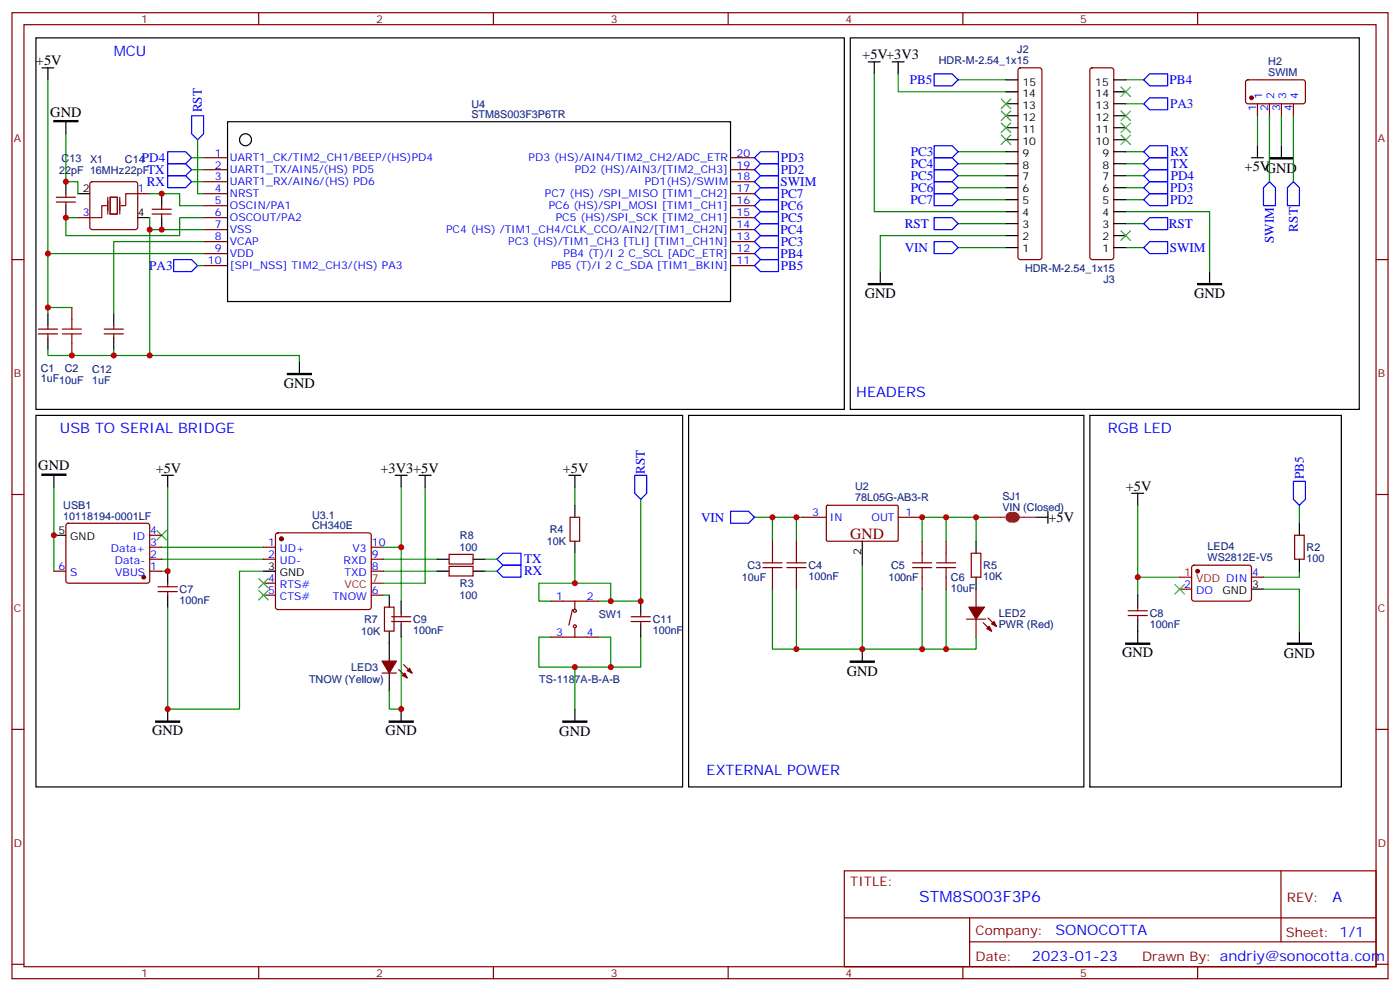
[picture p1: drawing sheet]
<svg xmlns="http://www.w3.org/2000/svg" width="412mm" height="292mm" viewBox="0 0 412 292" stroke-linecap="round" stroke-linejoin="round" font-family="sans-serif">
<g fill="none" stroke="#870000" stroke-width=".35">
<path d="M3.5 3.7h405.4v284.4h-405.4zM7.1 7.3h398.2v277.3h-398.2zM76.2 3.7v3.6M145.3 3.7v3.6M214.5 3.7v3.6M283.6 3.7v3.6M352.8 3.7v3.6M300.1 20.2l.5-.2h5.6l.5 .2 .2 .5v55l-.2 .5-.5 .2h-5.6l-.5-.2-.2-.5v-55zM321.3 20.2l.4-.2h5.7l.5 .2 .2 .5v55l-.3 .5-.4 .2h-5.7l-.5-.2-.2-.5v-55zM367.1 23.7l.5-.2 16.5 .1 .4 .6v5.9l-.7 .5-16.5-.1-.4-.7v-5.6zM370.4 30.6v3.5M373.9 30.6v3.5"/>
<path d="M377.5 30.6v3.5M381 30.6v3.5M16.6 59.5h5.6M16.6 58.1h5.6M19.4 57v1.1M19.4 59.5v1M26.7 53.7l.5-.2h12.7l.5 .2 .2 .5v12.7l-.3 .5-.4 .2h-12.7l-.5-.2-.2-.5v-12.7zM40.6 57h3.5M60 46.4h7M60 50h7M60 53.5h7M60 57h7"/>
<path d="M215.2 46.4h7M215.2 50h7M215.2 53.5h7M215.2 57h7M3.5 76.4h3.6M22.9 64.1h3.6M44.8 63h5.6M44.8 61.6h5.6M47.6 60.5v1.1M47.6 63v1.1M60 60.5h7M60 64.1h7"/>
<path d="M60 67.6h7M60 71.1h7M60 74.6h7M60 78.2h7M215.2 60.5h7M215.2 64.1h7M215.2 67.6h7M215.2 71.1h7M215.2 74.6h7M215.2 78.2h7M405.3 76.4h3.6M11.3 98.3h5.6"/>
<path d="M11.3 96.9h5.6M14.1 95.8v1.1M14.1 98.3v1M21.2 90.5v3.6M30.7 98.3h5.6M30.7 96.9h5.6M33.5 95.8v1.1M33.5 98.3v1M21.2 101.1v3.5M3.5 145.6h3.6M19.6 154.2l.5-.2h23.3l.5 .2 .2 .5-.1 16.5-.6 .5-23.6-.1-.4-.6v-16.3zM44.1 157.6h3.5"/>
<path d="M81.4 157.1l.4-.3h26.9l.5 .3 .2 .5v21.1l-.3 .5-.4 .2h-26.9l-.5-.2-.2-.5v-21.1zM167.9 152.3h2.8v7h-2.8zM227.5 159.3v3.5M234.6 159.3v3.5M236.4 152.3h7M243.5 148.9l.3-.2 20.6 .1 .2 .3-.1 10-.3 .2h-20.6l-.2-.3zM264.6 152.3h7M271.6 159.3v3.5M278.7 159.3v3.5M381.4 157.6h2.8v7h-2.8zM405.3 145.6h3.6M15.9 168.1h3.5"/>
<path d="M44.1 168.1h3.5M44.1 164.6h3.5M44.1 161.1h3.5M46.6 174.1h5.6M46.6 172.7h5.6M49.4 171.7v1M49.4 174.1v1.1M77.6 164.6h3.5M77.6 161.1h3.5M77.6 171.7h3.5M77.6 175.2h3.5M109.4 168.1h3.5"/>
<path d="M109.4 164.6h3.5M109.4 161.1h3.5M109.4 175.2h3.5M113.2 178.7h2.9v7.1h-2.9zM132.3 163.2h7v2.8h-7zM132.3 166.7h7v2.8h-7zM162.3 177h14.1M168.6 179.4l-1 4.6M169.3 177v2.4M227.5 169.9v3.5M234.6 169.9v3.5M271.6 169.9v3.5"/>
<path d="M278.7 169.9v3.5M286.1 162.8h2.8v7.1h-2.8zM287.5 173.4v5.3M332.3 179.8h5.7M335.1 178.7v1.1M347.5 173.4h3.5M351.2 166.6l.5-.2h16.5l.5 .7-.1 9.4-.7 .5-16.5-.1-.4-.7v-9.1zM368.7 169.9h3.5M112.5 198.1h4.3M115.4 183h5.6M115.4 181.5h5.6M117.5 197.1l2.4 2.4"/>
<path d="M118.2 180.5v1M118.2 183v1M118.9 195.7l2.5 2.4M162.3 187.5h14.1M169.3 185.1v2.4M185.9 183h5.7M185.9 181.5h5.7M188.7 180.5v1M188.7 183v1M284.7 182.2h5.6M287.5 182.2v5.3M289.6 183.3l2.5 2.5"/>
<path d="M291 181.9l2.5 2.5M332.3 181.2h5.7M335.1 181.2v1M3.5 214.7h3.6M405.3 214.7h3.6M248.7 256.3h156.6v28.3h-156.6zM377.3 256.4v20.8M248.7 270.2h156.5M285.6 277.2h119.6M285.6 270.2v14.1M3.5 283.8h3.6M76.2 284.6v3.5"/>
<path d="M145.3 284.6v3.5M214.5 284.6v3.5M283.6 284.6v3.5M352.8 284.6v3.5M405.3 283.8h3.6"/>
<circle cx="169.3" cy="179.8" r=".44"/>
<circle cx="169.3" cy="184.4" r=".44"/>
</g>
<g fill="none" stroke="#000" stroke-width=".35">
<path d="M10.6 11.1h238.1v109.4h-238.1zM12.3 20h3.6M14.1 20v3.5M250.5 11.1h149.9v109.4h-149.9zM255.8 18.2h3.5M257.5 18.2v3.5M262.8 18.2h3.5M264.6 18.2v3.5M19.4 35.8v3.6M67 35.8h148.2v53h-148.2zM296.3 37.6h3.6M296.3 34.1h3.6"/>
<path d="M296.3 30.6h3.6M296.3 27h3.6M296.3 23.5h3.6M328.1 37.6h3.5M328.1 34.1h3.5M328.1 30.6h3.5M328.1 27h3.5M328.1 23.5h3.5M19.4 53.5v3.5M22.9 57h3.6M47.6 57v3.5M296.3 58.8h3.6"/>
<path d="M296.3 55.2h3.6M296.3 51.7h3.6M296.3 48.2h3.6M296.3 44.7h3.6M296.3 41.1h3.6M328.1 58.8h3.5M328.1 55.2h3.5M328.1 51.7h3.5M328.1 48.2h3.5M328.1 44.7h3.5M328.1 41.1h3.5M368.7 46.4h3.5"/>
<path d="M370.4 42.9v3.5M377.5 42.9v3.5M19.4 60.5v3.6M40.6 64.1h3.5M47.6 64.1v3.5M259.3 79.9v3.6M296.3 72.9h3.6M296.3 69.4h3.6M296.3 65.8h3.6M296.3 62.3h3.6M328.1 72.9h3.5M328.1 69.4h3.5"/>
<path d="M328.1 65.8h3.5M328.1 62.3h3.5M356.3 79.9v3.6M14.1 92.3v3.5M14.1 99.3v3.6M33.5 92.3v3.5M33.5 99.3v3.6M88.2 106.4v3.5M10.6 122.3h190.5v109.3h-190.5zM15.9 139.9v3.5M47.6 139.9h3.6M49.4 139.9v3.5"/>
<path d="M116.4 139.9h3.5M118.2 139.9v3.5M123.5 139.9h3.5M125.2 139.9v3.5M167.6 139.9h3.5M169.3 139.9v3.5M202.8 122.3h116.5v109.3h-116.5zM321 122.3h74.1v109.3h-74.1zM15.9 157.6h3.5M169.3 148.7v3.6M169.3 159.3v3.5M254 159.3v7.1"/>
<path d="M287.5 159.3v3.5M305.2 152.3h3.5M308.7 150.5v3.5M333.4 145.2h3.5M335.1 145.2v3.5M382.8 154v3.6M49.4 168.1v3.6M49.4 175.2v3.5M77.6 168.1h3.5M114.7 175.2v3.5M118.2 177v3.5M128.8 168.1h3.5"/>
<path d="M128.8 164.6h3.5M139.3 168.1h3.6M139.3 164.6h3.6M188.7 177v3.5M287.5 169.9v3.5M335.1 175.2v3.5M368.7 173.4h3.5M382.8 164.6v3.5M114.7 185.8v8.8M114.7 198.1v5.3M118.2 184v3.5M188.7 184v3.5"/>
<path d="M254 191.1v3.5M335.1 182.2v7.1M382.8 185.8v3.5M49.4 208.7v3.5M118.2 208.7v3.5M169.3 208.7v3.5"/>
<circle cx="72.3" cy="41.1" r="1.76"/>
</g>
<g fill="#870000" stroke="#870000" stroke-width=".35">
<path d="M112.5 194.6h4.3l-2.1 3.5z"/>
<path d="M118.5 198.8l.7-.7 .7 1.4z"/>
<path d="M119.9 197.4l.7-.7 .8 1.4z"/>
<path d="M290.7 185.1l.7-.7 .7 1.4z"/>
<path d="M292.1 183.7l.7-.7 .7 1.4z"/>
<path d="M285.4 178.7h4.6l-2.5 3.5z"/>
<circle cx="42.3" cy="169.9" r=".53"/>
<circle cx="82.9" cy="158.6" r=".53"/>
<circle cx="368.7" cy="28.8" r=".53"/>
<circle cx="352.8" cy="168.1" r=".53"/>
</g>
<g fill="none" stroke="#008700" stroke-width=".35">
<path d="M14.1 23.5v51.1h45.9M19.4 39.4v14.1h3.5v3.5M257.5 21.7v40.6h38.8M264.6 21.7v5.3h31.7M282.2 23.5h14.1M331.6 23.5h5.3M331.6 30.6h5.3M370.4 34.1v8.8M373.9 34.1v19.4M377.5 34.1v8.8M381 34.1v19.4M44.1 57h8.8v3.5h7.1"/>
<path d="M56.4 50h3.6M56.4 53.5h3.6M56.4 46.4h3.6M58.2 41.1v15.9h1.8M282.2 44.7h14.1M282.2 48.2h14.1M282.2 51.7h14.1M282.2 55.2h14.1M282.2 58.8h14.1M331.6 44.7h5.3M331.6 48.2h5.3M331.6 51.7h5.3"/>
<path d="M331.6 55.2h5.3M331.6 58.8h5.3M14.1 74.6v17.7M22.9 64.1h-3.5v5.3h33.5v-5.3h7.1M44.1 64.1v3.5M58.2 78.2h1.8M60 71.1h-26.5v21.2M60 67.6h-15.9v37M282.2 65.8h14.1M282.2 72.9h14.1M296.3 69.4h-37v10.5M331.6 62.3h24.7v17.6"/>
<path d="M331.6 65.8h5.3M331.6 72.9h5.3M14.1 90.5h7.1M14.1 102.9v1.7h74.1v1.8M33.5 102.9v1.7M15.9 143.4v24.7M49.4 143.4v24.7h-1.8M118.2 143.4v17.7h-5.3M125.2 143.4v28.3h-12.3M169.3 143.4v5.3M188.7 147v30h-8.8M222.2 152.3h14.2"/>
<path d="M227.5 152.3v7M234.6 152.3v7M278.7 152.3v7M287.5 152.3v7M291 152.3h-19.4v7M335.1 148.7v26.5M382.8 148.7v5.3M47.6 164.6h30M47.6 161.1h30M77.6 168.1h-7v40.6h-21.2v-30M112.9 164.6h15.9M112.9 168.1h15.9"/>
<path d="M112.9 175.2h1.8M118.2 161.1v15.9M142.9 164.6h3.5M142.9 168.1h3.5M162.3 177h-3.6v-5.3h21.2v5.3h-3.5M169.3 162.8v8.9M227.5 173.4v17.7h7.1M234.6 173.4v17.7h37v-17.7M254 166.4v24.7M278.7 173.4v17.7h-7.1M335.1 169.9h12.4M372.2 173.4h10.6v12.4"/>
<path d="M382.8 168.1v1.8h-10.6M118.2 187.5v21.2h-3.5v-5.3M162.3 187.5h-3.6v8.9h21.2v-8.9h-3.5M169.3 196.4v12.3M188.7 187.5v8.9h-8.8M287.5 187.5v3.6h-8.8"/>
</g>
<g fill="none" stroke="#00f" stroke-width=".35">
<path d="M56.4 34.1h3.6v5.3l-1.8 1.7-1.8-1.7zM275.2 21.7h5.3l1.7 1.8-1.7 1.8h-5.3zM336.9 23.5l1.8-1.8h5.3v3.6h-5.3zM336.9 30.6l1.8-1.8h5.3v3.5h-5.3zM49.4 48.2h5.3l1.7 1.8-1.7 1.7h-5.3zM49.4 51.7h5.3l1.7 1.8-1.7 1.7h-5.3zM49.4 44.7h5.3l1.7 1.7-1.7 1.8h-5.3zM222.2 53.5l1.8-1.8h5.3v3.5h-5.3zM222.2 50l1.8-1.8h5.3v3.5h-5.3zM222.2 46.4l1.8-1.7h5.3v3.5h-5.3zM224 55.2h5.3v3.6h-5.3l-1.8-1.8zM275.2 42.9h5.3l1.7 1.8-1.7 1.7h-5.3z"/>
<path d="M275.2 46.4h5.3l1.7 1.8-1.7 1.8h-5.3zM275.2 50h5.3l1.7 1.7-1.7 1.8h-5.3zM275.2 53.5h5.3l1.7 1.7-1.7 1.8h-5.3zM275.2 57h5.3l1.7 1.8-1.7 1.7h-5.3zM336.9 58.8l1.8-1.8h5.3v3.5h-5.3zM336.9 51.7l1.8-1.7h5.3v3.5h-5.3zM336.9 44.7l1.8-1.8h5.3v3.5h-5.3zM338.7 53.5h5.3v3.5h-5.3l-1.8-1.8zM338.7 46.4h5.3v3.6h-5.3l-1.8-1.8zM373.9 53.5l1.8 1.7v5.3h-3.5v-5.3zM381 53.5l1.8 1.7v5.3h-3.6v-5.3zM51.2 76.4h5.2l1.8 1.8-1.8 1.7h-5.2z"/>
<path d="M222.2 78.2l1.8-1.8h5.3v3.5h-5.3zM222.2 74.6l1.8-1.7h5.3v3.5h-5.3zM222.2 71.1l1.8-1.7h5.3v3.5h-5.3zM222.2 67.6l1.8-1.8h5.3v3.6h-5.3zM222.2 64.1l1.8-1.8h5.3v3.5h-5.3zM222.2 60.5l1.8-1.7h5.3v3.5h-5.3zM275.2 71.1h5.3l1.7 1.8-1.7 1.7h-5.3zM275.2 64.1h5.3l1.7 1.7-1.7 1.8h-5.3zM336.9 65.8l1.8-1.7h5.3v3.5h-5.3zM338.7 71.1h5.3v3.5h-5.3l-1.8-1.7zM187 139.9h3.5v5.3l-1.8 1.8-1.7-1.8zM215.2 150.5h5.3l1.7 1.8-1.7 1.7h-5.3z"/>
<path d="M381 141.7h3.5v5.3l-1.7 1.7-1.8-1.7zM146.4 168.1l1.8-1.7h5.3v3.5h-5.3zM146.4 164.6l1.8-1.8h5.3v3.6h-5.3z"/>
</g>
<path d="M15.9 35.5h7v.3h-7zM373.9 46.4h7.1v.4h-7.1zM255.8 83.5h7v.3h-7zM352.8 83.5h7v.3h-7zM84.7 109.9h7v.4h-7zM12.3 139.6h7.1v.3h-7.1zM250.5 194.6h7v.3h-7zM331.6 189.3h7.1v.4h-7.1zM379.2 189.3h7.1v.4h-7.1zM45.9 212.2h7v.4h-7zM114.7 212.2h7v.4h-7zM165.8 212.2h7.1v.4h-7.1z" fill="#000" stroke="#000" stroke-width=".35"/>
<g fill="none" stroke="#3c3" stroke-width=".35">
<path d="M294.9 32.7l2.8 2.8M294.9 36.2l2.8 2.8M294.9 39.7l2.8 2.8M294.9 29.1l2.8 2.9M297.7 32.7l-2.8 2.8M297.7 36.2l-2.8 2.8M297.7 39.7l-2.8 2.8M297.7 29.1l-2.8 2.9M330.2 39.7l2.8 2.8M330.2 36.2l2.8 2.8M330.2 32.7l2.8 2.8M330.2 25.6l2.8 2.8"/>
<path d="M333 39.7l-2.8 2.8M333 36.2l-2.8 2.8M333 32.7l-2.8 2.8M333 25.6l-2.8 2.8M330.2 67.9l2.8 2.9M333 67.9l-2.8 2.9M46.2 156.1l2.8 2.9M49 156.1l-2.8 2.9M76.2 173.8l2.8 2.8M76.2 170.3l2.8 2.8M79 173.8l-2.8 2.8M79 170.3l-2.8 2.8"/>
<path d="M346.1 172l2.8 2.8M348.9 172l-2.8 2.8"/>
</g>
<path d="M297.7 151.6a.71 .71 0 0 0-.7 .7 .71 .71 0 0 0 .7 .7M298.4 151.6a.76 .76 0 0 1 1.1 .7 .76 .76 0 0 1-1.1 .7" fill="none" stroke="#8c2424" stroke-width="1.8"/>
<path d="M291 152.3h5M297 152.3h2.5M300.2 152.3h5" fill="none" stroke="#8c2424" stroke-width=".35"/>
<g fill="none" stroke="#a10000" stroke-width=".35">
<path d="M18.3 98.3h5.7M18.3 96.9h5.7M21.2 94.1v2.8M21.2 98.3v2.8M224.7 167.1h5.7M224.7 165.7h5.7M227.5 162.8v2.9M227.5 167.1v2.8M231.8 167.1h5.6M231.8 165.7h5.6M234.6 162.8v2.9M234.6 167.1v2.8"/>
<path d="M268.8 167.1h5.7M268.8 165.7h5.7M271.6 162.8v2.9M271.6 167.1v2.8M275.9 167.1h5.6M275.9 165.7h5.6M278.7 162.8v2.9M278.7 167.1v2.8"/>
</g>
<path d="M109.4 171.7h3.5M347.5 169.9h3.5" fill="none" stroke="#f00" stroke-width=".35"/>
<path d="M31.7 58.1v4.9M32.5 58.1h2.1v4.9h-2.1zM35.3 58.1v4.9M40.6 57h-3.6v3.5h-1.4M31.4 60.5h-1.4v3.6h-3.5" fill="none" stroke="#870012" stroke-width=".35"/>
<g fill="#c00">
<circle cx="179.9" cy="177" r=".88"/>
<circle cx="15.9" cy="157.6" r=".88"/>
<circle cx="287.5" cy="152.3" r=".88"/>
<circle cx="278.7" cy="191.1" r=".88"/>
<circle cx="278.7" cy="152.3" r=".88"/>
<circle cx="271.6" cy="191.1" r=".88"/>
<circle cx="234.6" cy="191.1" r=".88"/>
<circle cx="227.5" cy="152.3" r=".88"/>
<circle cx="254" cy="191.1" r=".88"/>
<circle cx="335.1" cy="169.9" r=".88"/>
<circle cx="234.6" cy="152.3" r=".88"/>
<circle cx="271.6" cy="152.3" r=".88"/>
<circle cx="118.2" cy="161.1" r=".88"/>
<circle cx="49.4" cy="208.7" r=".88"/>
<circle cx="169.3" cy="196.4" r=".88"/>
<circle cx="118.2" cy="208.7" r=".88"/>
<circle cx="169.3" cy="171.7" r=".88"/>
<circle cx="33.5" cy="104.6" r=".88"/>
<circle cx="47.6" cy="67.6" r=".88"/>
<circle cx="44.1" cy="67.6" r=".88"/>
<circle cx="47.6" cy="57" r=".88"/>
<circle cx="19.4" cy="64.1" r=".88"/>
<circle cx="21.2" cy="104.6" r=".88"/>
<circle cx="14.1" cy="90.5" r=".88"/>
<circle cx="14.1" cy="74.6" r=".88"/>
<circle cx="44.1" cy="104.6" r=".88"/>
<circle cx="19.4" cy="53.5" r=".88"/>
<circle cx="179.9" cy="196.4" r=".88"/>
<circle cx="188.7" cy="177" r=".88"/>
<circle cx="49.4" cy="168.1" r=".88"/>
</g>
<text font-size="4.6" fill="#800" x="250.5" y="158.6">GND</text>
<text font-size="4.6" fill="#00f" x="270.8" y="265.4">STM8S003F3P6</text>
<g font-size="4.2" fill="#00f">
<text x="33.5" y="16.4">MCU</text>
<text x="252.2" y="117">HEADERS</text>
<text x="17.6" y="127.6">USB TO SERIAL BRIDGE</text>
<text x="326.3" y="127.6">RGB LED</text>
<text x="208.1" y="228.1">EXTERNAL POWER</text>
<text x="392.5" y="265.6">A</text>
<text x="310.9" y="275.2">SONOCOTTA</text>
<text x="304" y="283">2023-01-23</text>
</g>
<g font-size="4.2">
<text x="254" y="17.5">+5V+3V3</text>
<text x="10.6" y="19.3">+5V</text>
<text x="14.8" y="34.5">GND</text>
<text x="366.6" y="50.4">+5VGND</text>
<text x="254.7" y="87.8">GND</text>
<text x="351.7" y="87.8">GND</text>
<text x="83.6" y="114.3">GND</text>
<text x="11.3" y="138.5">GND</text>
<text x="45.9" y="139.2">+5V</text>
<text x="112.1" y="139.2">+3V3+5V</text>
<text x="165.8" y="139.2">+5V</text>
<text x="331.6" y="144.5">+5V</text>
<text x="308.9" y="153.7">+5V</text>
<text x="330.6" y="193.5">GND</text>
<text x="378.2" y="193.7">GND</text>
<text x="249.4" y="198.9">GND</text>
<text x="44.8" y="216.5">GND</text>
<text x="113.6" y="216.5">GND</text>
<text x="164.8" y="216.6">GND</text>
</g>
<g font-size="3.9" fill="#00f">
<text x="268" y="24.7">PB5</text>
<text x="344.5" y="24.8">PB4</text>
<text x="59.5" y="33.1" transform="rotate(-90 59.5 33.1)">RST</text>
<text x="344.7" y="31.8">PA3</text>
<text x="41.8" y="47.7">PD4</text>
<text x="230" y="47.8">PD3</text>
<text x="268.3" y="45.9">PC3</text>
<text x="344.8" y="45.9">RX</text>
<text x="43.4" y="51.3">TX</text>
<text x="230" y="51.3">PD2</text>
<text x="268.3" y="52.9">PC5</text>
<text x="268.3" y="49.4">PC4</text>
<text x="344.9" y="53">PD4</text>
<text x="344.9" y="49.4">TX</text>
<text x="43.3" y="54.8">RX</text>
<text x="229.9" y="54.8">SWIM</text>
<text x="230" y="58.4">PC7</text>
<text x="268.2" y="60">PC7</text>
<text x="268.3" y="56.4">PC6</text>
<text x="344.7" y="56.6">PD3</text>
<text x="229.9" y="61.9">PC6</text>
<text x="230" y="65.4">PC5</text>
<text x="344.7" y="60.1">PD2</text>
<text x="229.9" y="68.9">PC4</text>
<text x="266.5" y="67.1">RST</text>
<text x="344.3" y="67.1">RST</text>
<text x="375.2" y="71.5" transform="rotate(-90 375.2 71.5)">SWIM</text>
<text x="382.3" y="68.1" transform="rotate(-90 382.3 68.1)">RST</text>
<text x="229.9" y="76">PB4</text>
<text x="230" y="72.5">PC3</text>
<text x="266.5" y="74.2">VIN</text>
<text x="344.6" y="74.2">SWIM</text>
<text x="44" y="79.4">PA3</text>
<text x="230" y="79.5">PB5</text>
<text x="190" y="139.6" transform="rotate(-90 190 139.6)">RST</text>
<text x="384.1" y="141" transform="rotate(-90 384.1 141)">PB5</text>
<text x="206.5" y="153.5">VIN</text>
<text x="154.4" y="165.8">TX</text>
<text x="154.4" y="169.4">RX</text>
</g>
<g font-size="3.9" fill="#800">
<text x="250.5" y="260.9">TITLE:</text>
<text x="379.1" y="265.6">REV:</text>
<text x="287.4" y="275.1">Company:</text>
<text x="378.7" y="275.7">Sheet: 1/1</text>
<text x="287.4" y="282.8">Date:</text>
<text x="336.4" y="282.9">Drawn By: andriy@sonocotta.com</text>
</g>
<g font-size="3.2" fill="#800">
<text x="41.6" y="6.7">1</text>
<text x="110.8" y="6.7">2</text>
<text x="179.9" y="6.7">3</text>
<text x="249.1" y="6.7">4</text>
<text x="318.2" y="6.7">5</text>
<text x="4.1" y="41.8">A</text>
<text x="405.9" y="41.8">A</text>
<text x="4.1" y="111">B</text>
<text x="405.9" y="111">B</text>
<text x="4.1" y="180.1">C</text>
<text x="405.9" y="180.1">C</text>
<text x="4.1" y="249.3">D</text>
<text x="405.9" y="249.3">D</text>
<text x="41.6" y="287.5">1</text>
<text x="110.8" y="287.5">2</text>
<text x="179.9" y="287.5">3</text>
<text x="249.1" y="287.5">4</text>
<text x="318.2" y="287.5">5</text>
</g>
<g font-size="3.2" fill="#000080">
<text x="299.7" y="15.6">J2</text>
<text x="276.6" y="18.9">HDR-M-2.54_1x15</text>
<text x="373.6" y="22.4">SWIM</text>
<text x="373.6" y="19.3">H2</text>
<text x="138.9" y="34.8">STM8S003F3P6TR</text>
<text x="138.9" y="31.8">U4</text>
<text x="18.1" y="47.6">C13</text>
<text x="26.5" y="47.9">X1</text>
<text x="36.8" y="47.9">C14</text>
<text x="17.4" y="51.1">22pF 16MHz22pF</text>
<text x="302" y="79.9">HDR-M-2.54_1x15</text>
<text x="325.1" y="83.3">J3</text>
<text x="12" y="112.5">1uF10uF</text>
<text x="12" y="109.4">C1</text>
<text x="19.1" y="109.4">C2</text>
<text x="27.1" y="112.9">1uF</text>
<text x="27.1" y="109.7">C12</text>
<text x="18.6" y="149.9">USB1</text>
<text x="251.9" y="147.5">78L05G-AB3-R</text>
<text x="251.9" y="144.3">U2</text>
<text x="295.3" y="147.3">SJ1</text>
<text x="18.6" y="153.1">10118194-0001LF</text>
<text x="92" y="155.8">CH340E</text>
<text x="92" y="152.8">U3.1</text>
<text x="295.3" y="150.5">VIN (Closed)</text>
<text x="135.5" y="158.7">R8</text>
<text x="161.1" y="160.4">10K</text>
<text x="161.9" y="156.9">R4</text>
<text x="355.7" y="161.9">LED4</text>
<text x="135.4" y="162.2">100</text>
<text x="220.1" y="167.5">C3</text>
<text x="238.1" y="167.6">C4</text>
<text x="262.5" y="167.5">C5</text>
<text x="289.6" y="167.5">R5</text>
<text x="355.7" y="165.2">WS2812E-V5</text>
<text x="384.9" y="165.4">100</text>
<text x="384.9" y="162.3">R2</text>
<text x="135.5" y="172.8">R3</text>
<text x="218.5" y="171">10uF</text>
<text x="238.1" y="170.8">100nF</text>
<text x="261.7" y="171">100nF</text>
<text x="280.1" y="171.1">C6</text>
<text x="289.6" y="170.7">10K</text>
<text x="52.9" y="177.7">100nF</text>
<text x="52.9" y="174.7">C7</text>
<text x="135.4" y="176.3">100</text>
<text x="280.1" y="174.2">10uF</text>
<text x="107.3" y="183.4">R7</text>
<text x="121.7" y="183.5">C9</text>
<text x="176.4" y="181.9">SW1</text>
<text x="192.3" y="183.5">C11</text>
<text x="294.2" y="184.8">PWR (Red)</text>
<text x="294.2" y="181.6">LED2</text>
<text x="338.7" y="184.8">100nF</text>
<text x="338.7" y="181.8">C8</text>
<text x="106.4" y="186.9">10K</text>
<text x="121.7" y="186.5">100nF</text>
<text x="192.3" y="186.5">100nF</text>
<text x="103.5" y="197.5">LED3</text>
<text x="91" y="201">TNOW (Yellow)</text>
<text x="158.9" y="201">TS-1187A-B-A-B</text>
</g>
<g font-size="3.2">
<text x="301.2" y="28.4">14</text>
<text x="301.3" y="25.3">15</text>
<text x="322.6" y="25.3">15</text>
<text x="322.7" y="28.4">14</text>
<text x="301.2" y="35.5">12</text>
<text x="301.2" y="32">13</text>
<text x="322.7" y="35.5">12</text>
<text x="322.7" y="32">13</text>
<text x="301.2" y="39">11</text>
<text x="322.7" y="39">11</text>
<text x="301.2" y="46.1">9</text>
<text x="301.2" y="42.5">10</text>
<text x="322.7" y="42.5">10</text>
<text x="324.8" y="46.1">9</text>
<text x="301.2" y="53.1">7</text>
<text x="301.2" y="49.6">8</text>
<text x="324.8" y="53.1">7</text>
<text x="324.8" y="49.6">8</text>
<text x="24.4" y="56.7">2</text>
<text x="301.2" y="56.7">6</text>
<text x="324.8" y="56.7">6</text>
<text x="40.6" y="63.7">4</text>
<text x="301.2" y="63.7">4</text>
<text x="301.2" y="60.2">5</text>
<text x="324.8" y="63.7">4</text>
<text x="324.8" y="60.2">5</text>
<text x="301.2" y="70.8">2</text>
<text x="301.2" y="67.2">3</text>
<text x="324.8" y="70.8">2</text>
<text x="324.8" y="67.2">3</text>
<text x="301.2" y="74.3">1</text>
<text x="324.8" y="74.3">1</text>
<text x="17.2" y="157.2">5</text>
<text x="20.7" y="159">GND</text>
<text x="78.9" y="167.8">3</text>
<text x="253.6" y="163.4" transform="rotate(-90 253.6 163.4)">2</text>
<text x="82.4" y="169.5">GND</text>
<text x="368.8" y="173.1">3</text>
<text x="360.1" y="174.8">GND</text>
</g>
<g font-size="3.2" fill="#00f">
<text x="371.8" y="29.2" transform="rotate(-90 371.8 29.2)">1</text>
<text x="375.4" y="29.2" transform="rotate(-90 375.4 29.2)">2</text>
<text x="378.9" y="29.2" transform="rotate(-90 378.9 29.2)">3</text>
<text x="382.4" y="29.2" transform="rotate(-90 382.4 29.2)">4</text>
<text x="370.1" y="32.7" transform="rotate(-90 370.1 32.7)">1</text>
<text x="373.6" y="32.7" transform="rotate(-90 373.6 32.7)">2</text>
<text x="377.1" y="32.7" transform="rotate(-90 377.1 32.7)">3</text>
<text x="380.6" y="32.7" transform="rotate(-90 380.6 32.7)">4</text>
<text x="63.2" y="46.1">1</text>
<text x="67.7" y="47.5">UART1_CK/TIM2_CH1/BEEP/(HS)PD4</text>
<text x="155.7" y="47.5">PD3 (HS)/AIN4/TIM2_CH2/ADC_ETR</text>
<text x="217" y="46.1">20</text>
<text x="63.2" y="49.6">2</text>
<text x="63.2" y="53.1">3</text>
<text x="67.7" y="51">UART1_TX/AIN5/(HS) PD5</text>
<text x="169.3" y="51">PD2 (HS)/AIN3/[TIM2_CH3]</text>
<text x="217" y="53.1">18</text>
<text x="217" y="49.6">19</text>
<text x="40.6" y="56.7">1</text>
<text x="63.2" y="56.7">4</text>
<text x="67.7" y="54.5">UART1_RX/AIN6/(HS) PD6</text>
<text x="67.7" y="58.1">NRST</text>
<text x="160.5" y="58.1">PC7 (HS) /SPI_MISO [TIM1_CH2]</text>
<text x="189.9" y="54.5">PD1(HS)/SWIM</text>
<text x="217" y="56.7">17</text>
<text x="24.4" y="63.7">3</text>
<text x="63.2" y="60.2">5</text>
<text x="63.2" y="63.7">6</text>
<text x="67.7" y="61.6">OSCIN/PA1</text>
<text x="67.7" y="65.1">OSCOUT/PA2</text>
<text x="161.6" y="61.6">PC6 (HS)/SPI_MOSI [TIM1_CH1]</text>
<text x="163.7" y="65.1">PC5 (HS)/SPI_SCK [TIM2_CH1]</text>
<text x="217" y="63.7">15</text>
<text x="217" y="60.2">16</text>
<text x="63.2" y="67.2">7</text>
<text x="63.2" y="70.8">8</text>
<text x="67.7" y="68.7">VSS</text>
<text x="131.4" y="68.7">PC4 (HS) /TIM1_CH4/CLK_CCO/AIN2/[TIM1_CH2N]</text>
<text x="217" y="70.8">13</text>
<text x="217" y="67.2">14</text>
<text x="61.2" y="77.8">10</text>
<text x="63.2" y="74.3">9</text>
<text x="67.7" y="72.2">VCAP</text>
<text x="67.7" y="75.7">VDD</text>
<text x="149.7" y="72.2">PC3 (HS)/TIM1_CH3 [TLI] [TIM1_CH1N]</text>
<text x="166" y="75.7">PB4 (T)/I 2 C_SCL [ADC_ETR]</text>
<text x="217" y="77.8">11</text>
<text x="217" y="74.3">12</text>
<text x="67.7" y="79.2">[SPI_NSS] TIM2_CH3/(HS) PA3</text>
<text x="162.3" y="79.2">PB5 (T)/I 2 C_SDA [TIM1_BKIN]</text>
<text x="239.3" y="151.9">3</text>
<text x="244.5" y="153.3">IN</text>
<text x="256.7" y="153.3">OUT</text>
<text x="266.7" y="151.9">1</text>
<text x="39" y="159">ID</text>
<text x="44.3" y="160.7">3</text>
<text x="44.3" y="157.2">4</text>
<text x="78.9" y="160.7">1</text>
<text x="109.5" y="160.7">10</text>
<text x="17.2" y="167.8">6</text>
<text x="32.7" y="162.5">Data+</text>
<text x="33.8" y="166">Data-</text>
<text x="44.3" y="167.8">1</text>
<text x="44.3" y="164.3">2</text>
<text x="78.9" y="164.3">2</text>
<text x="82.4" y="162.5">UD+</text>
<text x="82.4" y="166">UD-</text>
<text x="101.2" y="166">RXD</text>
<text x="103.9" y="162.5">V3</text>
<text x="109.5" y="167.8">8</text>
<text x="109.5" y="164.3">9</text>
<text x="20.7" y="169.5">S</text>
<text x="34" y="169.5">VBUS</text>
<text x="78.9" y="171.3">4</text>
<text x="82.4" y="173.1">RTS#</text>
<text x="101.5" y="169.5">TXD</text>
<text x="348.8" y="173.1">2</text>
<text x="368.8" y="169.5">4</text>
<text x="78.9" y="174.8">5</text>
<text x="82.4" y="176.6">CTS#</text>
<text x="98.1" y="176.6">TNOW</text>
<text x="109.5" y="174.8">6</text>
<text x="163.8" y="176.6">1</text>
<text x="172.9" y="176.6">2</text>
<text x="352.3" y="174.8">DO</text>
<text x="163.8" y="187.2">3</text>
<text x="172.9" y="187.2">4</text>
</g>
<g font-size="3.2" fill="#f00">
<text x="101.5" y="173.1">VCC</text>
<text x="109.5" y="171.3">7</text>
<text x="348.8" y="169.5">1</text>
<text x="352.3" y="171.3">VDD DIN</text>
</g>
</svg>
